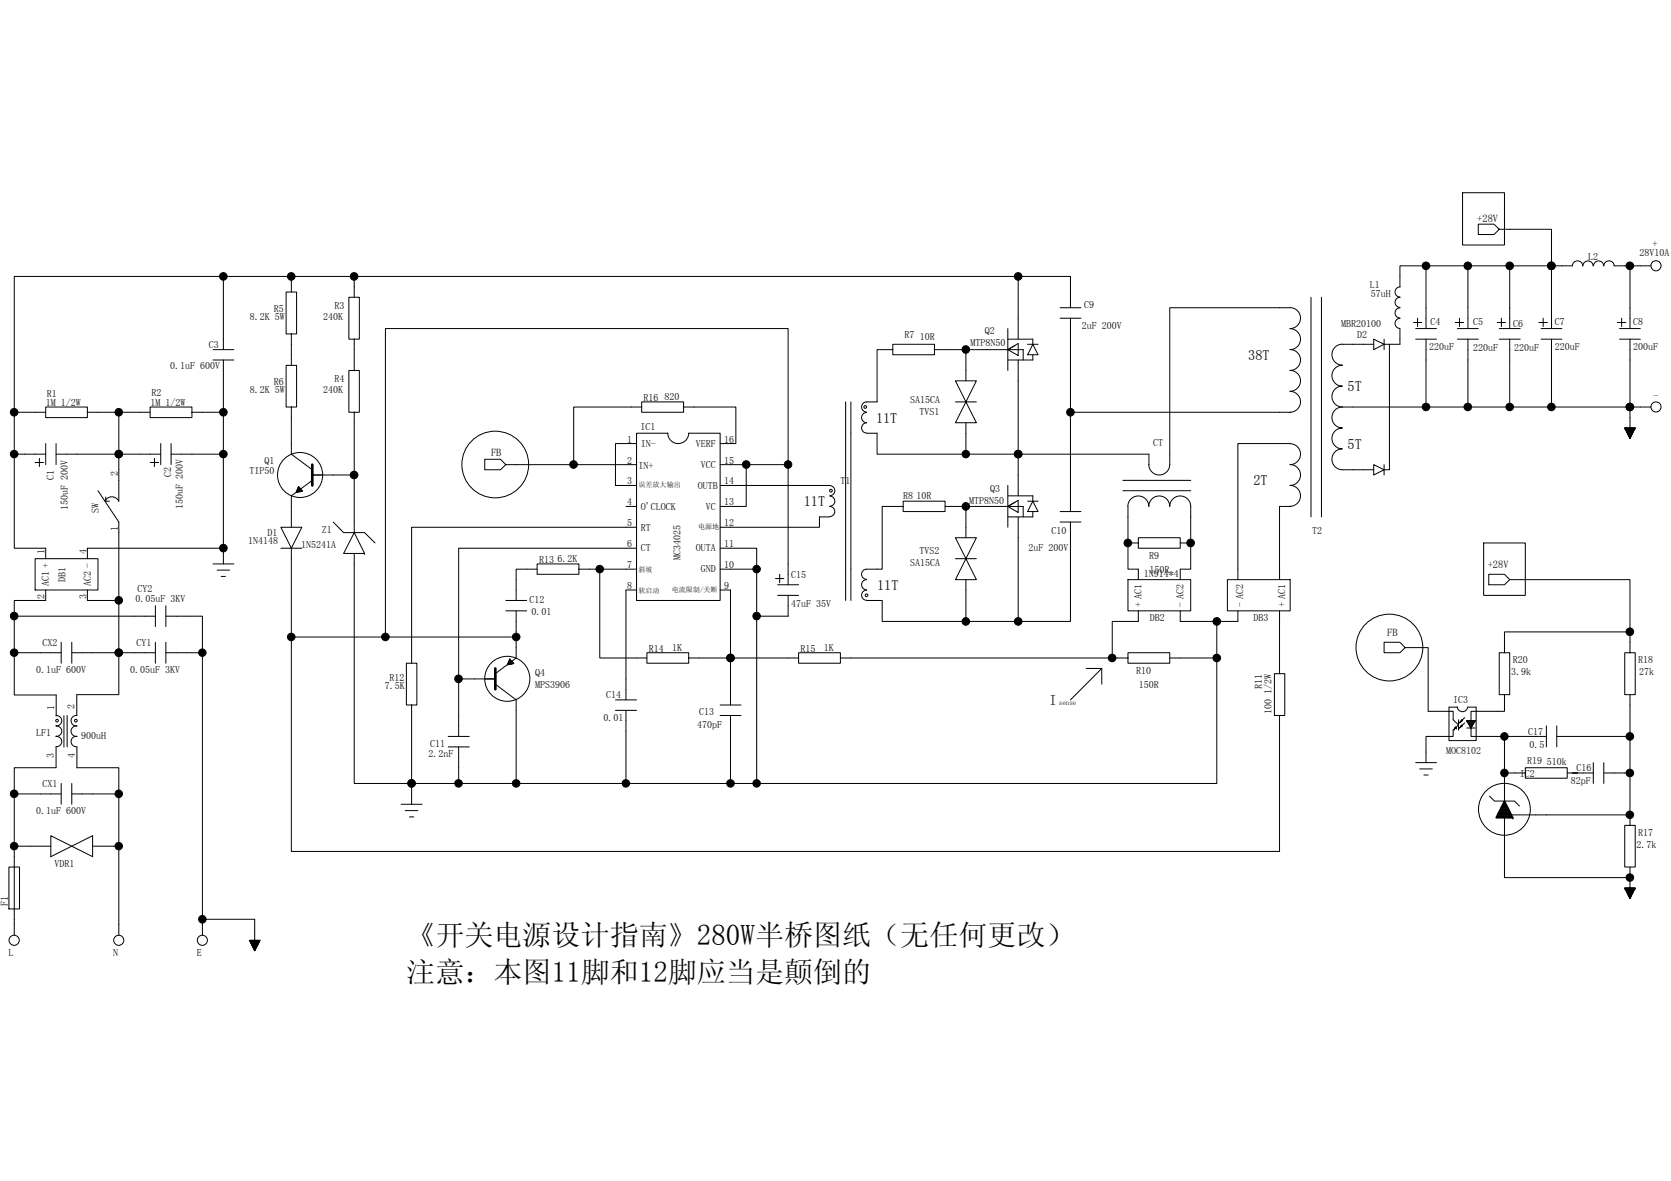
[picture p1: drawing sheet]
<svg xmlns="http://www.w3.org/2000/svg" width="297mm" height="210mm" viewBox="0 0 297 210" stroke-linecap="round" stroke-linejoin="round" font-family="sans-serif">
<g fill="none" stroke="#000" stroke-width=".18">
<path d="M260 34.3h7.4v9.3h-7.4zM50.9 51.9h1.8v7.5h-1.8zM51.8 49.1v2.8M51.8 59.4v5.6M62 52.9h1.9v7.4h-1.9zM63 49.1v3.8M179.2 58.4v7.5M181 49.1h-141.3M181 49.1h9.3v5.6M181 49.1v11.2M188.4 54.7h3.7M188.4 56.6h3.7"/>
<path d="M190.3 56.6v16.7M229.3 58.4a1.86 1.86 0 0 1 1.9 1.9 1.86 1.86 0 0 1-1.9 1.9M229.3 54.7a1.86 1.86 0 0 1 1.9 1.9 1.86 1.86 0 0 1-1.9 1.8M229.3 54.7h-21.4v27.9a1.86 1.86 0 0 1-1.8 1.9 1.86 1.86 0 0 1-1.9-1.9v-1.8h-32.5M233 52.9v39M234.9 52.9v39M248.9 52.8a.89 .89 0 0 1-.9-.9 .89 .89 0 0 1 .9-.9v-3.7h4.6v11.1M248.9 58.4v2.8h-1.9M248.9 54.8a.89 .89 0 0 0-.9 .8 .89 .89 0 0 0 .9 .9M248.9 52.9a.88 .88 0 0 0-.9 .9 .88 .88 0 0 0 .9 .9M248.9 56.6a.89 .89 0 0 0-.9 .9 .89 .89 0 0 0 .9 .9M251.3 57.3h1.4"/>
<path d="M251.6 58.4h3.8M252 56.6v1.5M253.5 47.3h7.4M258.7 57.3h1.5M259.1 58.4h3.7M259.4 56.6v1.5M260.9 47.3h7.5v11.1M260.9 47.3v11.1M266.1 57.3h1.5M266.5 40.8l-.9-.9h-2.8v1.8h2.8l.9-.9h9.3v6.5M266.5 58.4h3.7M266.9 56.6v1.5"/>
<path d="M268.4 47.3h7.4M273.6 57.3h1.5M273.9 58.4h3.7M274.3 56.6v1.5M275.8 47.3v11.1M279.5 47.3a.91 .91 0 0 1 .9-.9 .91 .91 0 0 1 .9 .9M279.5 47.3h-3.7M281.4 47.3a.9 .9 0 0 1 .9-.9 .9 .9 0 0 1 .9 .9M283.3 47.3a.9 .9 0 0 1 .9-.9 .9 .9 0 0 1 .9 .9 .92 .92 0 0 1 .9-.9 .92 .92 0 0 1 .9 .9M287 47.3h6.5M287.5 57.3h1.5M287.9 58.4h3.7"/>
<path d="M288.3 56.6v1.5M289.7 47.3v11.1M2.5 73.3v7.5M8.1 72.4h7.4v1.9h-7.4zM8.1 73.3h-5.6M8.1 78.9v3.7M10 78.9v3.7M15.5 73.3h5.6M26.7 73.3h-5.6v15.8M26.7 72.4h7.4v1.9h-7.4zM28.6 78.9v3.7M30.4 78.9v3.7"/>
<path d="M34.1 73.3h5.6M37.9 64h3.7M37.9 62.2h3.7M39.7 62.2v-13.1h-37.2v24.2M39.7 64v16.8M50.9 65h1.8v7.4h-1.8zM51.8 72.4v8.4l3.7 2.7M62 65.9h1.9v7.4h-1.9zM63 60.3v5.6M63 73.3v11.2M113.2 77h5.5a1.86 1.86 0 0 0 1.9 1.9 1.86 1.86 0 0 0 1.8-1.9h5.6v29.8h-14.8zM113.2 78.9h-3.8v7.4h3.8"/>
<path d="M114.1 71.5h7.4v1.8h-7.4zM114.1 72.4h-12.1v10.2M121.5 72.4h9.3v6.5h-2.8M150.3 71.5v35.3M151.3 71.5v35.3M154 73.4a.89 .89 0 0 0-.8 .8 .89 .89 0 0 0 .8 .9M154 75.2a.89 .89 0 0 0-.8 .9 .89 .89 0 0 0 .8 .9M154 77h1.9v3.8h15.8M158.7 61.2h7.4v1.9h-7.4zM158.7 62.2h-2.8v9.3h-1.9a.89 .89 0 0 0-.8 .9 .89 .89 0 0 0 .8 .9M166.1 62.2h5.6v5.5M169.8 67.7h3.8l-3.8 7.5h3.8z"/>
<path d="M169.8 71.5h3.8M171.7 62.2h10.2v1.8M171.7 75.2v5.6M179.2 62.2l1.8-1.1v2.1zM179.2 60.3h4.4v.9M180.4 61.4l-1.2 .8M181 64v24.2M182.7 61.2h1.8M183.6 61.2l.9 1.9h-1.8zM183.6 63.1v.9h-4.4M229.3 69.6a1.86 1.86 0 0 1 1.9 1.8 1.86 1.86 0 0 1-1.9 1.9h-39v17.7M229.3 65.8a1.86 1.86 0 0 1 1.9 1.9 1.86 1.86 0 0 1-1.9 1.9"/>
<path d="M229.3 62.1a1.86 1.86 0 0 1 1.9 1.9 1.86 1.86 0 0 1-1.9 1.9M229.3 78.9a1.86 1.86 0 0 1 1.9 1.9 1.86 1.86 0 0 1-1.9 1.8M229.3 78.9h-9.3v24.2M238.6 72.4a1.85 1.85 0 0 0-1.8 1.8 1.85 1.85 0 0 0 1.8 1.9 1.85 1.85 0 0 0-1.8 1.8 1.85 1.85 0 0 0 1.8 1.9 1.86 1.86 0 0 0-1.8 1.9 1.86 1.86 0 0 0 1.8 1.8h5.6M244.2 61.2h-5.6a1.85 1.85 0 0 0-1.8 1.9 1.85 1.85 0 0 0 1.8 1.8M244.2 60.3l1.8 .9-1.8 1zM246 61.2h1v22.3h-1M246 60.3v1.9M251.6 60.3h3.8M253.5 60.3v12.1h-14.9a1.85 1.85 0 0 1-1.8-1.9 1.85 1.85 0 0 1 1.8-1.8 1.85 1.85 0 0 1-1.8-1.9 1.85 1.85 0 0 1 1.8-1.8M259.1 60.3h3.7M260.9 72.4h7.5"/>
<path d="M260.9 60.3v12.1h-7.4M266.5 60.3h3.7M268.4 60.3v12.1h7.4M273.9 60.3h3.7M275.8 60.3v12.1M275.8 72.4h13.9M287.9 60.3h3.7M288.8 76.1h.1M288.8 76.1h1.9M288.9 76.2h1.7M288.9 76.1v.2M288.9 76.3h1.7"/>
<path d="M288.9 76.1v.3M289 76.5h1.5M289 76.1v.5M289.1 76.6h1.3M289.1 76.1v.6M289.2 76.8h1.1M289.2 76.9h1.1M289.3 76.1v.9M289.3 77.1h.9M289.3 76.1v1.1M289.4 77.2h.7M289.4 76.1v1.2"/>
<path d="M289.4 77.3h.6M289.5 76.1v1.4M289.5 77.5h.5M289.6 76.1v1.6h.3M289.6 76.1l.1 1.7h.1M289.7 76.1v1.9M289.7 72.4h.1M289.7 60.3v12.1M289.8 76.1l-.1 1.8M289.9 76.1v1.6h-.3M289.9 76.1v1.5h-.3M290 76.1v1.3h-.5"/>
<path d="M290.1 76.1v1.2h-.7M290.1 76.1v1.1h-.8M290.2 76.1v.9h-.9M290.3 76.1v.7h-1.1v-.7M290.4 76.1v.6h-1.3M290.4 76.1v.4h-1.4M290.5 76.1v.3h-1.6M290.6 76.1v.2h-1.7M290.7 76.1h.1M293.5 72.4h-3.8v5.6l-.9-1.9h1.9l-1 1.9M2.5 80.8v16.7h5.6v1.8M6.2 82.2h1.5"/>
<path d="M6.2 99.3h11.2v5.6h-11.2zM7 81.5v1.5M8.1 80.8h-5.6M10 80.8h18.6M17.4 87.2l3.7 5.6v23.3M18.7 89.1a1.34 1.34 0 0 1 1.2-.8 1.34 1.34 0 0 1 1.2 .8M18.7 89.1h.7M18.8 88.4v.7M26.7 82.2h1.5M27.4 81.5v1.5M30.4 80.8h9.3M39.7 80.8v19.5"/>
<path d="M39.7 97.5h-24.2v1.8M49.9 97.5h3.8M49.9 93.7h3.8l-1.9 3.8zM51.8 97.5v15.8M52.7 87.4h.7M52.7 87.3v.2M52.8 87.2h.9M52.8 87.1h.7M52.9 86.9h.5M52.9 86.8v.7M53 86.7h.2M53.1 86.5h.1"/>
<path d="M53.1 86.5l.7 .8-1.2 .3zM53.1 86.5v.9M53.3 86.7v.7M53.5 87v.4M53.7 87.2v.1M55.5 85.4l-3.7 2.8v5.5M55.5 84.5h7.5v10.2M59.2 92.8l1.9 1.9h3.7l1.9 1.8M63 94.7l1.8 3.7h-3.7zM63 98.4v40.9h71.5M64.8 98.4h.1M111.3 90h1.9"/>
<path d="M113.2 82.6h-23.3l-.9 .9h-2.8v-1.8h2.8l.9 .9M113.2 93.7h-40v24.2M113.2 97.5h-31.7v23.2M128 97.5h6.5v3.7h-6.5M128 86.3h19.5M128 82.6h4.6M132.6 82.6h7.5v-24.2h-71.6v54.9M132.6 82.6v7.4h-4.6M140.1 82.6v21.4M147.5 90a.9 .9 0 0 1 .9 .9 .9 .9 0 0 1-.9 .9M147.5 88.2a.9 .9 0 0 1 .9 .9 .9 .9 0 0 1-.9 .9M147.5 86.3a.9 .9 0 0 1 .9 .9 .9 .9 0 0 1-.9 .9"/>
<path d="M147.5 91.9h-1.8v1.8h-17.7M160.5 90h-3.7v11.2h-2.8M160.5 89.1h7.5v1.9h-7.5zM168 90h3.7M169.8 95.6l3.8 7.5h-3.8l3.8-7.5zM169.8 99.3h3.8M179.2 90l1.8-1v2.1zM179.2 86.3v7.4M179.2 88.2h4.4v.9M180.4 89.3l-1.2 .7M181 91.9v18.6h9.3v-17.7M181.9 91.9v-1.9h-10.2v5.6"/>
<path d="M182.7 89.1h1.8M183.6 89.1l.9 1.9h-1.8zM183.6 91v.9h-4.4M188.4 92.8h3.7M188.4 91h3.7M199.6 85.4h12.1M199.6 87.2h12.1M200.5 90a1.86 1.86 0 0 1 1.9-1.8 1.86 1.86 0 0 1 1.8 1.8 1.86 1.86 0 0 1 1.9-1.8 1.86 1.86 0 0 1 1.8 1.8 1.86 1.86 0 0 1 1.9-1.8 1.86 1.86 0 0 1 1.9 1.8v6.5M200.5 96.5h.1M200.5 96.5v4.7h1.9l-.1 1.9M200.5 90v6.5M200.5 96.5h1.9"/>
<path d="M202.4 95.6h7.4v1.9h-7.4zM209.8 96.5h1.9M211.7 96.5v4.7h-1.9v1.9M211.7 96.5h.1M229.3 82.6a1.86 1.86 0 0 1 1.9 1.9 1.86 1.86 0 0 1-1.9 1.8M229.3 86.3a1.86 1.86 0 0 1 1.9 1.9 1.86 1.86 0 0 1-1.9 1.8h-1.8v13.1M244.2 82.6l1.8 .9-1.8 1zM246 82.6v1.9M263.7 96.5h7.4v9.4h-7.4zM8.1 104.9v1.9h-5.6v2.8M10.9 116.1h-8.4v7.5h7.5v3.7M10.9 114.2v3.7"/>
<path d="M12.8 116.1h14.8M12.8 114.2v3.7M15.5 104.9v1.9h5.6M21.1 116.1v7.4h-7.5v3.7M21.1 116.1h.1M27.6 109.6h-25.1v6.5M27.6 107.7v3.7M27.6 114.2v3.7M29.5 107.7v3.7M29.5 114.2v3.7M29.5 109.6h6.5v6.5h-6.5M36 116.1v50.1"/>
<path d="M37.9 100.3h3.7M38.6 101.4h2.2M39.3 102.5h.8M51.8 113.3h40M51.8 113.3v38.1h175.7v-24.2M72.2 117.9h1.9v7.4h-1.9zM89.9 106.8h3.7M89.9 108.6h3.7M90.2 118.1h.7M90.3 118v.2M90.3 117.9h1M90.4 117.7h.7"/>
<path d="M90.5 117.5v.6M90.5 117.6h.4M90.5 117.3h.2M90.6 117.2h.1M90.6 117.2l.8 .8-1.2 .2zM90.7 117.2v.9M90.8 117.4v.7M91 117.6v.4M91.2 117.8v.2M91.8 108.6v8.4l-3.7 2.8M95.5 100.3h7.4v1.8h-7.4zM95.5 101.2h-3.7v5.6"/>
<path d="M102.9 101.2h10.3M106.6 101.2v15.8h8.4M113.2 104.9h-1.9v19.5M115 116.1h7.4v1.8h-7.4zM128 104.9h1.9v12.1h-7.5M134.5 101.2v38.1M137.9 102.9h1.4M138.2 104h3.8M138.2 105.9h3.8M138.6 102.1v1.5M140.1 105.9v3.7h-5.6M142 116.1h7.4v1.8h-7.4z"/>
<path d="M142 117h-12.1v8.3M149.4 117h51.1M154 101.2a.89 .89 0 0 0-.8 .9 .89 .89 0 0 0 .8 .9M154 103.1a.89 .89 0 0 0-.8 .9 .89 .89 0 0 0 .8 .9M154 105a.88 .88 0 0 0-.9 .8 .88 .88 0 0 0 .9 .9M154 106.8h2.8v3.7h14.9M171.7 110.5h9.3M171.7 103.1v7.4M193.1 118.9h2.8M195.9 118.9l-5.6 5.5M195.9 118.9v2.7M200.5 103.1h11.2v5.5h-11.2z"/>
<path d="M200.5 116.1h7.4v1.8h-7.4zM202.3 108.6l.1 1.9h-4.7v6.5M207.9 117h8.4M209.8 108.6v1.9h10.2v-1.9M216.3 117v22.3h-81.8M216.3 110.5v6.5M218.2 103.1h11.1v5.5h-11.1zM226.5 119.8h1.9v7.4h-1.9zM227.5 108.6v11.2M249.8 115.1l-.9-.9h-2.9v1.9h2.9l.9-1h4.1v11.4h3.7M266.5 116.1h1.9v7.4h-1.9zM268.4 103.1l-1-1h-2.8v1.9h2.8l1-.9h21.3v9.3"/>
<path d="M288.8 116.1h1.9v7.4h-1.9zM289.7 112.4h-22.3v3.7M289.7 112.4v3.7M9.9 127.2a.91 .91 0 0 1 1.1 .9 .91 .91 0 0 1-1.1 .9h.1M9.9 129.1a.91 .91 0 0 1 1.1 .9 .91 .91 0 0 1-1.1 .9h.1M9.9 130.9a.91 .91 0 0 1 1.1 .9 .91 .91 0 0 1-1.1 .9h.1M10 132.8v3.7h-7.5v4.7M10.9 139.3v3.7M11.4 127.3v5.5M11.9 127.2v5.6M12.8 139.3v3.7M13.7 127.3a.91 .91 0 0 0-1.1 .9 .91 .91 0 0 0 1.1 .9"/>
<path d="M13.7 129.1a.91 .91 0 0 0-1.1 .9 .91 .91 0 0 0 1.1 .9M13.7 131a.91 .91 0 0 0-1.1 .9 .91 .91 0 0 0 1.1 .9M13.7 132.8v3.7h7.4v4.7M73.2 125.3v17.7M79.7 132.8h3.7M79.7 130.9h3.7M81.5 120.7v10.2M81.5 132.8v6.5M88.1 121.6l3.7 2.8v14.9M88.1 120.7h-6.6M109.4 124.4h3.8M109.4 126.3h3.8"/>
<path d="M111.3 126.3v13M128 125.3h3.7M128 127.2h3.7M129.9 127.2v12.1M251.6 135.6h3.8M252.4 136.7h2.2M253.1 137.8h.8M257.6 126.5h.7v1.5l1 .9-1 .9v1.1h-4.8v4.7M258.5 129.6h.1M258.6 129.4h.3M258.7 129.3h.1M258.7 129.3v.2"/>
<path d="M258.7 129.3l.2 .1-.4 .2zM258.9 129.4h.1M259.3 128v1.8M259.8 128.9l.2 .2-.6 .3zM260.4 127.6l-1 .9 .6-.4-.2-.1-.4 .5M260.4 128.5l-1 .9M260.7 129.4h1.5M260.7 128.1h1.5l-.7 1.3zM260.7 128.1h.1M260.7 128.1h1.5M260.8 128.3h1.3M260.9 125.7a.93 .93 0 0 1-.9 .8 .93 .93 0 0 1-.9-.8h-1.5v.8"/>
<path d="M260.9 125.7h1.5v6h-4.8v-5.2M260.9 128.1v.4h1.2M261 128.7h.9M261.1 128.1v.8M261.2 128.9h.6M261.3 129.1h.4M261.3 128.1v1.1M261.4 129.3h.2M261.5 129.4v1.5h13.4M261.5 129.4h.1M261.7 128.1v1M261.8 128.1v.7"/>
<path d="M262.1 128.1v.4M262.2 128.1h.1M267.4 137.4h.1M267.4 130.9v11.5M267.4 123.5v3h-5.9v2.9M271.1 136.5h7.5v1.9h-7.5zM271.1 137.4h-3.7M274.9 129.1v3.7M276.7 130.9h13v6.5M276.7 129.1v3.7M278.6 137.4h4.6M283.2 135.6v3.7"/>
<path d="M285.1 137.4h4.6M285.1 135.6v3.7M289.7 137.4v9.3M289.7 123.5v7.4M1.6 154.2h1.9v7.4h-1.9zM2.5 150.5h6.5M2.5 141.2v25M9 148.6l7.5 3.7v-3.7l-7.5 3.7zM10.9 141.2h-8.4M12.8 141.2h8.3M16.5 150.5h4.6M21.1 141.2v25"/>
<path d="M71.3 143h3.7M72 144.1h2.3M72.8 145.2h.8M264.8 141.5l.9 .9h1.7M267.4 142.4h1.8l.9 .9M267.4 145.4v10.6h22.3M288.8 157.9h.1M288.8 157.9h1.9M288.8 146.7h1.9v7.5h-1.9zM288.9 158h1.7M288.9 157.9v.2M288.9 158.1h1.7"/>
<path d="M288.9 157.9v.3h1.6v-.3M289 158.2h1.5M289 157.9v.5M289.1 158.4h1.3M289.1 157.9v.6M289.2 158.6h1.1M289.2 157.9v.8M289.2 158.7h1.1M289.3 157.9v.9M289.3 158.9h.9M289.3 157.9v1.1M289.4 159h.7"/>
<path d="M289.4 157.9v1.3M289.4 159.2h.6M289.5 157.9v1.4M289.5 159.3h.5M289.6 157.9v1.5h.3M289.6 157.9v1.7h.2M289.7 157.9v1.8M289.7 144.9h.1M289.7 156h.1M289.7 144.9h-22.3M289.7 156v3.7l-.9-1.8h1.9l-1 1.8M289.7 154.2v1.8"/>
<path d="M289.8 157.9l-.1 1.8M289.9 157.9v1.6h-.3M289.9 157.9v1.5h-.3M290 157.9v1.3h-.5M290.1 157.9v1.2h-.7M290.1 157.9v1h-.8M290.2 157.9v.9h-.9M290.3 157.9v.7h-1.1M290.4 157.9v.6h-1.3M290.4 157.9v.4h-1.4M290.6 157.9v.2h-1.7M290.7 157.9h.1"/>
<path d="M36 163.4h9.3v5.6l-.9-1.8h1.8l-.9 1.8v-1.8M44.4 167.2h1.8M44.4 167.2v.1M44.4 167.3h1.7M44.5 167.2v.2M44.5 167.5h1.6M44.5 167.2v.4M44.6 167.6h1.4M44.6 167.2v.6h1.3M44.7 167.2v.7M44.7 167.9h1.1M44.8 167.2v.8"/>
<path d="M44.8 168.1h1M44.8 167.2v1M44.9 168.2h.8M44.9 167.2v1.2M45 168.4h.6M45 167.2v1.3h.5M45.1 167.2v1.5M45.1 168.7h.4M45.1 167.2v1.6M45.2 168.8h.2M45.2 167.2v1.8M45.3 169h.1"/>
<path d="M45.4 167.2v1.7h-.2M45.4 167.2v1.5h-.3M45.5 167.2v1.4h-.4M45.6 167.2v1.3h-.6M45.7 167.2v1.1h-.8M45.7 167.2v.9h-.9M45.8 167.2v.8h-1M45.9 167.2v.7h-1.2M46 167.2v.5h-1.4M46 167.2v.4h-1.5M46.1 167.2v.2h-1.6M46.2 167.2l-1.8 .1"/>
<circle cx="294.4" cy="47.3" r=".9"/>
<circle cx="153.8" cy="72.4" r=".24"/>
<circle cx="294.4" cy="72.4" r=".9"/>
<circle cx="53.3" cy="84.5" r="4"/>
<circle cx="88" cy="82.6" r="5.9"/>
<circle cx="147.7" cy="87.2" r=".24"/>
<circle cx="154" cy="105.8" r=".24"/>
<circle cx="247" cy="115.1" r="5.9"/>
<circle cx="10.1" cy="128.1" r=".24"/>
<circle cx="13.5" cy="128.1" r=".24"/>
<circle cx="90.2" cy="120.7" r="4"/>
<circle cx="267.4" cy="143.9" r="4.6"/>
<circle cx="2.5" cy="167.2" r=".9"/>
<circle cx="21.1" cy="167.2" r=".9"/>
<circle cx="36" cy="167.2" r=".9"/>
</g>
<path d="M55.5 82.6v3.7M88.1 118.9v3.7" fill="none" stroke="#000" stroke-width=".47"/>
<g fill="none" stroke="#000" stroke-width=".25">
<path d="M266.2 144.9h2.5M266.5 144.4h1.9M266.7 143.9h1.5M267 143.4h.9M267.3 142.8h.3M267.4 142.4l1.5 3h-3zM267.5 142.6h-.1v2.8M267.6 142.7v2.7M267.8 143.1h-.7v2.3M267.9 143.3v2.1M268 143.6h-1.2v1.8M268.2 143.8v1.6"/>
<path d="M268.3 144.1h-1.7v1.3M268.4 144.4v1M268.6 144.7h-2.3v.7M268.7 144.9v.5M268.8 145.2h-2.7v.2M268.9 145.4h.1"/>
</g>
<g fill="#000" stroke="#000" stroke-width=".18">
<circle cx="39.7" cy="49.1" r=".68"/>
<circle cx="51.8" cy="49.1" r=".68"/>
<circle cx="62.9" cy="49.1" r=".68"/>
<circle cx="181" cy="49.1" r=".68"/>
<circle cx="253.5" cy="47.3" r=".68"/>
<circle cx="260.9" cy="47.3" r=".68"/>
<circle cx="268.4" cy="47.3" r=".68"/>
<circle cx="275.8" cy="47.3" r=".68"/>
<circle cx="289.7" cy="47.3" r=".68"/>
<circle cx="2.5" cy="73.3" r=".68"/>
<circle cx="21.1" cy="73.3" r=".67"/>
<circle cx="39.7" cy="73.3" r=".68"/>
<circle cx="171.7" cy="62.1" r=".67"/>
<circle cx="190.3" cy="73.3" r=".68"/>
<circle cx="253.5" cy="72.4" r=".67"/>
<circle cx="260.9" cy="72.4" r=".67"/>
<circle cx="268.4" cy="72.4" r=".67"/>
<circle cx="275.8" cy="72.4" r=".67"/>
<circle cx="289.7" cy="72.4" r=".67"/>
<circle cx="2.5" cy="80.7" r=".67"/>
<circle cx="21.1" cy="80.7" r=".67"/>
<circle cx="39.7" cy="97.4" r=".68"/>
<circle cx="39.7" cy="80.7" r=".67"/>
<circle cx="62.9" cy="84.5" r=".68"/>
<circle cx="102" cy="82.6" r=".68"/>
<circle cx="132.6" cy="82.6" r=".68"/>
<circle cx="140.1" cy="82.6" r=".67"/>
<circle cx="171.7" cy="90" r=".67"/>
<circle cx="171.7" cy="80.7" r=".67"/>
<circle cx="181" cy="80.7" r=".67"/>
<circle cx="200.5" cy="96.5" r=".68"/>
<circle cx="211.6" cy="96.5" r=".68"/>
<circle cx="2.5" cy="109.5" r=".68"/>
<circle cx="2.5" cy="116" r=".67"/>
<circle cx="21.1" cy="106.7" r=".67"/>
<circle cx="21.1" cy="116" r=".67"/>
<circle cx="36" cy="116" r=".67"/>
<circle cx="51.8" cy="113.3" r=".67"/>
<circle cx="68.5" cy="113.3" r=".67"/>
<circle cx="91.8" cy="113.3" r=".67"/>
<circle cx="106.6" cy="101.2" r=".67"/>
<circle cx="129.9" cy="117" r=".68"/>
<circle cx="134.5" cy="109.5" r=".67"/>
<circle cx="134.5" cy="101.2" r=".67"/>
<circle cx="171.7" cy="110.5" r=".67"/>
<circle cx="181" cy="110.5" r=".68"/>
<circle cx="197.7" cy="117" r=".68"/>
<circle cx="216.3" cy="110.5" r=".68"/>
<circle cx="216.3" cy="117" r=".68"/>
<circle cx="289.7" cy="112.3" r=".68"/>
<circle cx="73.2" cy="139.3" r=".67"/>
<circle cx="81.5" cy="120.7" r=".68"/>
<circle cx="81.5" cy="139.3" r=".67"/>
<circle cx="91.8" cy="139.3" r=".67"/>
<circle cx="111.3" cy="139.3" r=".67"/>
<circle cx="129.9" cy="139.3" r=".67"/>
<circle cx="134.5" cy="139.3" r=".67"/>
<circle cx="267.4" cy="137.4" r=".67"/>
<circle cx="267.4" cy="130.9" r=".67"/>
<circle cx="289.7" cy="130.9" r=".68"/>
<circle cx="289.7" cy="137.4" r=".68"/>
<circle cx="2.5" cy="141.1" r=".68"/>
<circle cx="2.5" cy="150.4" r=".67"/>
<circle cx="21.1" cy="141.1" r=".67"/>
<circle cx="21.1" cy="150.4" r=".67"/>
<circle cx="289.7" cy="144.9" r=".67"/>
<circle cx="289.7" cy="156" r=".67"/>
<circle cx="36" cy="163.4" r=".67"/>
</g>
<g font-size="5.2">
<text x="72.2" y="168.1">《开关电源设计指南》280W半桥图纸（无任何更改）</text>
<text x="72.2" y="174.6">注意：本图11脚和12脚应当是颠倒的</text>
</g>
<g font-size="2.5">
<text x="221.9" y="64">38T</text>
<text x="239.5" y="69.6">5T</text>
<text x="155.7" y="75.2">11T</text>
<text x="239.5" y="79.8">5T</text>
<text x="222.8" y="86.3">2T</text>
<text x="142.9" y="90">11T</text>
<text x="155.9" y="104.9">11T</text>
<text x="186.6" y="125.3">I</text>
</g>
<g font-size="1.9">
<text x="262.6" y="39.5">+28V</text>
<text x="87.3" y="81.1">FB</text>
<text x="264.5" y="101">+28V</text>
<text x="246.6" y="113.1">FB</text>
</g>
<g font-size="1.8">
<text x="282.3" y="46.1">L2</text>
<text x="291.4" y="45.6">28V10A</text>
<text x="293.8" y="43.9">+</text>
<text x="243.5" y="51.2">L1</text>
<text x="243.7" y="52.9">57uH</text>
<text x="44.4" y="57">8.2K 5W</text>
<text x="48.7" y="55.5">R5</text>
<text x="57.4" y="57">240K</text>
<text x="59.5" y="54.9">R3</text>
<text x="175.1" y="59.4">Q2</text>
<text x="192.3" y="58.4">2uF 200V</text>
<text x="192.7" y="54.8">C9</text>
<text x="238.4" y="58.1">MBR20100</text>
<text x="254.3" y="57.9">C4</text>
<text x="261.9" y="57.9">C5</text>
<text x="269" y="58.1">C6</text>
<text x="276.4" y="57.9">C7</text>
<text x="290.3" y="57.9">C8</text>
<text x="30.2" y="65.7">0.1uF 600V</text>
<text x="37.1" y="61.8">C3</text>
<text x="160.8" y="60.1">R7</text>
<text x="163.5" y="60.5">10R</text>
<text x="172.5" y="61.4">MTP8N50</text>
<text x="241.3" y="60.1">D2</text>
<text x="254.1" y="62.2">220uF</text>
<text x="261.9" y="62.4">220uF</text>
<text x="269.1" y="62.4">220uF</text>
<text x="276.4" y="62.2">220uF</text>
<text x="290.3" y="62.2">200uF</text>
<text x="8.3" y="70.6">R1</text>
<text x="26.9" y="70.4">R2</text>
<text x="44.4" y="70">8.2K 5W</text>
<text x="48.7" y="68.5">R6</text>
<text x="57.4" y="70">240K</text>
<text x="59.5" y="67.9">R4</text>
<text x="114.4" y="71.3">R16</text>
<text x="118.1" y="71.1">820</text>
<text x="161.8" y="71.6">SA15CA</text>
<text x="293.9" y="70.9">-</text>
<text x="8.1" y="72.2">1M 1/2W</text>
<text x="26.8" y="72.2">1M 1/2W</text>
<text x="113.9" y="76.5">IC1</text>
<text x="163.4" y="73.7">TVS1</text>
<text x="47" y="82.4">Q1</text>
<text x="111.5" y="82.4">2</text>
<text x="111.5" y="78.7">1</text>
<text x="113.5" y="83.4">IN+</text>
<text x="113.9" y="79.5">IN-</text>
<text x="123.7" y="79.5">VERF</text>
<text x="124.6" y="83.2">VCC</text>
<text x="128.8" y="82.4">15</text>
<text x="128.8" y="78.7">16</text>
<text x="205" y="79.2">CT</text>
<text x="9.6" y="85.3" transform="rotate(-90 9.6 85.3)">C1</text>
<text x="21" y="84.6" transform="rotate(-90 21 84.6)">2</text>
<text x="30.4" y="84.8" transform="rotate(-90 30.4 84.8)">C2</text>
<text x="44.4" y="84.3">TIP50</text>
<text x="111.5" y="89.9">4</text>
<text x="111.5" y="86.1">3</text>
<text x="124.1" y="86.9">OUTB</text>
<text x="128.8" y="89.9">13</text>
<text x="128.8" y="86.1">14</text>
<text x="149.4" y="86.1">T1</text>
<text x="160.6" y="88.7">R8</text>
<text x="162.9" y="88.8">10R</text>
<text x="172.3" y="89.7">MTP8N50</text>
<text x="176" y="87.4">Q3</text>
<text x="12.1" y="90.8" transform="rotate(-90 12.1 90.8)">150uF 200V</text>
<text x="17.6" y="91.3" transform="rotate(-90 17.6 91.3)">SW</text>
<text x="21" y="94.5" transform="rotate(-90 21 94.5)">1</text>
<text x="32.5" y="90.6" transform="rotate(-90 32.5 90.6)">150uF 200V</text>
<text x="47.6" y="95.3">D1</text>
<text x="57.2" y="94.7">Z1</text>
<text x="111.5" y="93.6">5</text>
<text x="113.9" y="90.6">O'CLOCK</text>
<text x="113.9" y="94.3">RT</text>
<text x="125.5" y="90.6">VC</text>
<text x="128.8" y="93.6">12</text>
<text x="186.9" y="94.9">C10</text>
<text x="233.3" y="94.9">T2</text>
<text x="7.9" y="98.6" transform="rotate(-90 7.9 98.6)">1</text>
<text x="15.4" y="98.6" transform="rotate(-90 15.4 98.6)">4</text>
<text x="44.1" y="96.7">1N4148</text>
<text x="53.5" y="97.5">1N5241A</text>
<text x="95.8" y="100.1">R13</text>
<text x="99.1" y="99.9">6.2K</text>
<text x="111.5" y="97.3">6</text>
<text x="111.5" y="101">7</text>
<text x="113.9" y="98">CT</text>
<text x="121" y="99.7" transform="rotate(-90 121 99.7)">MC34025</text>
<text x="123.7" y="98">OUTA</text>
<text x="124.6" y="101.7">GND</text>
<text x="128.8" y="97.3">11</text>
<text x="128.8" y="101">10</text>
<text x="161.8" y="100.7">SA15CA</text>
<text x="163.4" y="98.6">TVS2</text>
<text x="182.8" y="98">2uF 200V</text>
<text x="204.3" y="99.3">R9</text>
<text x="204.3" y="101.8">150R</text>
<text x="7.9" y="106.5" transform="rotate(-90 7.9 106.5)">2</text>
<text x="8.7" y="104.2" transform="rotate(-90 8.7 104.2)">AC1 +</text>
<text x="11.6" y="103.4" transform="rotate(-90 11.6 103.4)">DB1</text>
<text x="15.4" y="106.5" transform="rotate(-90 15.4 106.5)">3</text>
<text x="16.1" y="104.2" transform="rotate(-90 16.1 104.2)">AC2 -</text>
<text x="24.1" y="107">0.05uF 3KV</text>
<text x="24.5" y="105.3">CY2</text>
<text x="94.1" y="107.1">C12</text>
<text x="111.5" y="104.7">8</text>
<text x="128.8" y="104.7">9</text>
<text x="140.6" y="102.7">C15</text>
<text x="140.6" y="107.9">47uF 35V</text>
<text x="202.9" y="107.9" transform="rotate(-90 202.9 107.9)">+ AC1</text>
<text x="203.3" y="102.5">1N914*4</text>
<text x="210.4" y="107.9" transform="rotate(-90 210.4 107.9)">- AC2</text>
<text x="221" y="107.9" transform="rotate(-90 221 107.9)">- AC2</text>
<text x="228.4" y="107.9" transform="rotate(-90 228.4 107.9)">+ AC1</text>
<text x="94.5" y="109.4">0.01</text>
<text x="204.4" y="110.5">DB2</text>
<text x="222.8" y="110.5">DB3</text>
<text x="6.4" y="119.6">0.1uF 600V</text>
<text x="7.6" y="114.8">CX2</text>
<text x="23.2" y="119.6">0.05uF 3KV</text>
<text x="24.3" y="114.8">CY1</text>
<text x="115.4" y="115.9">R14</text>
<text x="119.5" y="115.7">1K</text>
<text x="142.3" y="115.9">R15</text>
<text x="146.4" y="115.7">1K</text>
<text x="202" y="119.8">R10</text>
<text x="268.6" y="120">3.9k</text>
<text x="268.9" y="117.9">R20</text>
<text x="291.2" y="117.9">R18</text>
<text x="291.4" y="120">27k</text>
<text x="68.4" y="122.6">7.5K</text>
<text x="69.3" y="121.1">R12</text>
<text x="95.1" y="120.1">Q4</text>
<text x="95.1" y="122.2">MPS3906</text>
<text x="107.7" y="124.1">C14</text>
<text x="202.5" y="122.2">150R</text>
<text x="224.3" y="122.4" transform="rotate(-90 224.3 122.4)">R11</text>
<text x="258.3" y="125">IC3</text>
<text x="6.4" y="130.9">LF1</text>
<text x="9.6" y="126.2" transform="rotate(-90 9.6 126.2)">1</text>
<text x="13.3" y="126.1" transform="rotate(-90 13.3 126.1)">2</text>
<text x="14.4" y="131.3">900uH</text>
<text x="107.3" y="128.2">0.01</text>
<text x="123.9" y="129.5">470pF</text>
<text x="124.3" y="127.2">C13</text>
<text x="226" y="126.9" transform="rotate(-90 226 126.9)">100 1/2W</text>
<text x="271.7" y="130.7">C17</text>
<text x="9.6" y="134.8" transform="rotate(-90 9.6 134.8)">3</text>
<text x="13.3" y="134.8" transform="rotate(-90 13.3 134.8)">4</text>
<text x="76.2" y="134.6">2.2nF</text>
<text x="76.5" y="132.8">C11</text>
<text x="257.1" y="134.1">MOC8102</text>
<text x="271.5" y="135.8">R19</text>
<text x="271.9" y="133">0.5</text>
<text x="275" y="136">510k</text>
<text x="280.2" y="137.1">C16</text>
<text x="7.6" y="139.9">CX1</text>
<text x="270.1" y="138.2">IC2</text>
<text x="279.2" y="139.3">82pF</text>
<text x="6.4" y="144.7">0.1uF 600V</text>
<text x="291.2" y="148.6">R17</text>
<text x="9.7" y="154.2">VDR1</text>
<text x="290.9" y="150.7">2.7k</text>
<text x="1.4" y="161" transform="rotate(-90 1.4 161)">F1</text>
<text x="1.5" y="170">L</text>
<text x="20.1" y="170">N</text>
<text x="35" y="170">E</text>
</g>
<g font-size="1.2">
<text x="113.5" y="86.5">误差放大输出</text>
<text x="124.1" y="94.1">电源地</text>
<text x="113.5" y="101.7">斜坡</text>
<text x="113.5" y="105.5">软启动</text>
<text x="119.4" y="105.3">电流限制/关断</text>
<text x="188.2" y="125.3">sense</text>
</g>
</svg>
